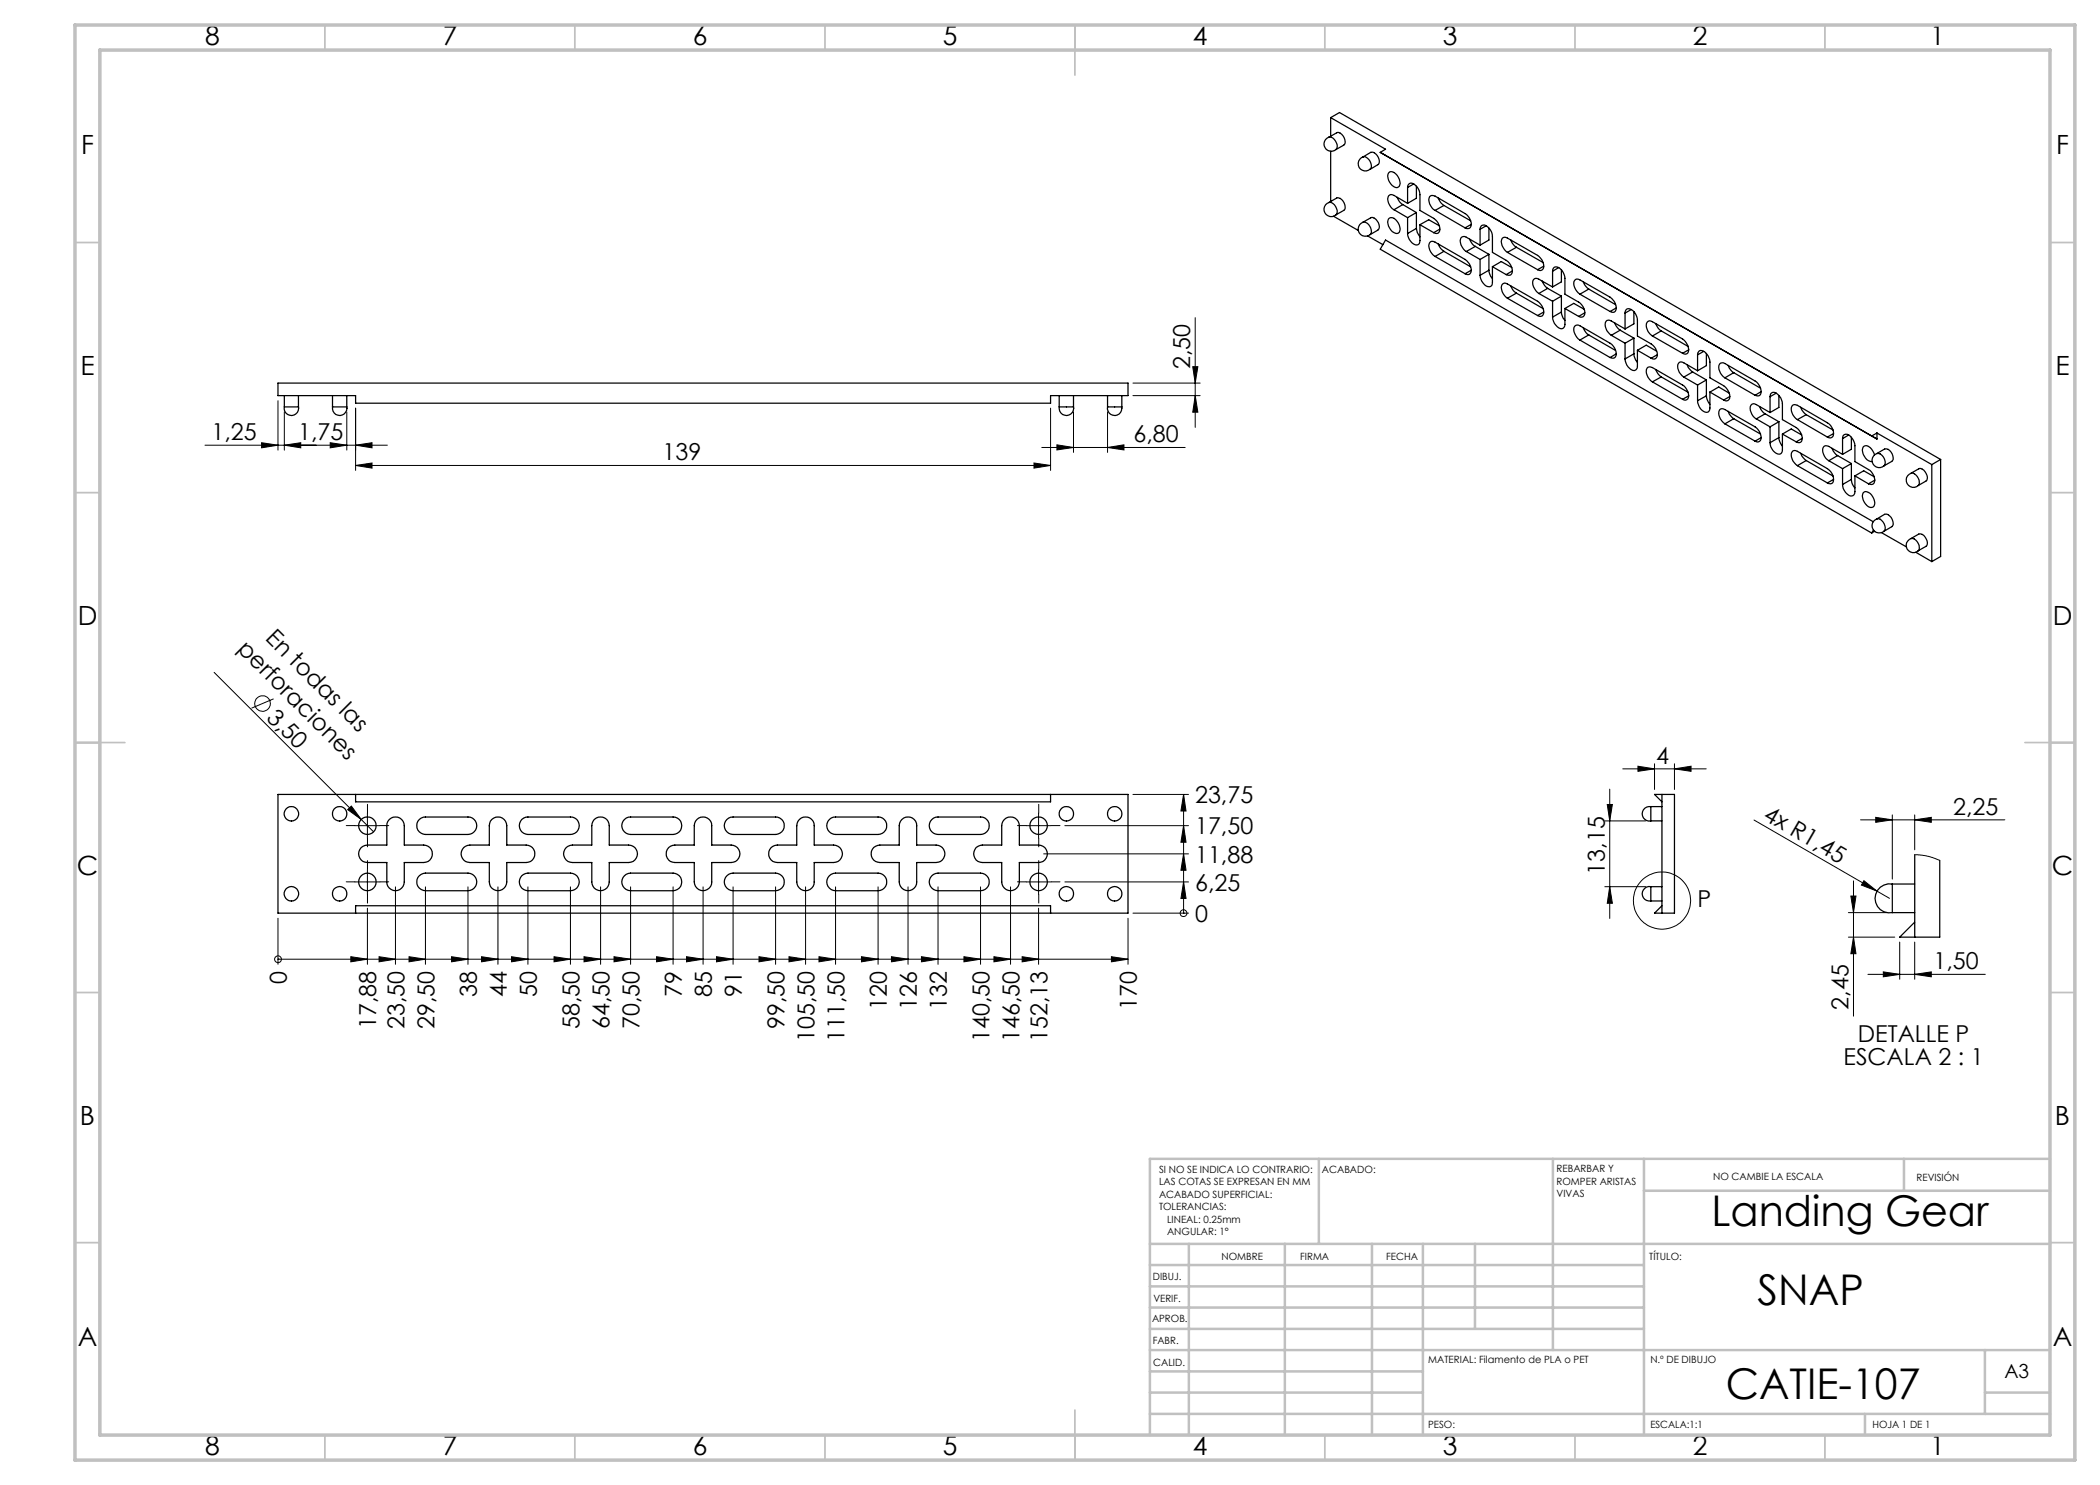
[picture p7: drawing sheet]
<svg xmlns="http://www.w3.org/2000/svg" width="420mm" height="297mm" viewBox="0 0 420 297" stroke-linecap="round" stroke-linejoin="round" font-family="sans-serif">
<g fill="none" stroke="#000" stroke-width=".2">
<path d="M226.6 76.6h13.4M226.6 79.1h13.4M238.5 73.3h1.1l-.6 3.3zM239 79.1l.6 3.3h-1.1zM239 63.5v22M41 89h36.5M52.3 88.5l3.3 .5-3.3 .6zM55.6 80.1v9.9M56.9 89l3.2-.5v1.1zM56.9 82.4v7.6M66 88.5l3.4 .5-3.4 .6zM69.4 82.4v7.6"/>
<path d="M71.1 93.1l3.3-.5v1zM71.1 93.1h139M71.1 89l3.3-.5v1.1zM71.1 81.6v12.5M206.8 92.6l3.3 .5-3.3 .5zM208.4 89.5h28.6M210.1 81.6v12.5M211.4 89l3.3 .5-3.3 .5zM214.7 82.4v8.1M221.5 89.5l3.3-.5v1zM221.5 82.4v8.1M42.8 134.5l29.4 29.4"/>
<path d="M54.7 139.8l-4.4 1.8M226.6 158.9h11.1M236.7 158.9v23.7M236.7 158.9l.5 3.3h-1zM321.9 157.8v25.9M324.6 153.8h16.6M327.6 153.2l3.3 .6-3.3 .5zM330.9 152.7v5.2M334.9 153.8l3.3-.6v1.1zM334.9 152.7v5.2M69.5 161.9l.8-.7 1.9 2.7zM71 176.4h5"/>
<path d="M71 165.1h5M72.2 163.9l2.5 2.5M73.5 162.6v5M73.5 173.9v5M79.1 177.4v15.5M85.1 177.4v15.5M93.6 177.4v15.5M99.6 177.4v15.5M105.6 177.4v15.5M114.1 177.4v15.5M120.1 177.4v15.5M126.1 177.4v15.5"/>
<path d="M134.6 177.4v15.5M140.6 177.4v15.5M146.6 177.4v15.5M155.1 177.4v15.5M161.1 177.4v15.5M167.1 177.4v15.5M175.6 177.4v15.5M181.6 177.4v15.5M187.6 177.4v15.5M196.1 177.4v15.5M202.1 177.4v15.5M205.2 176.4h5"/>
<path d="M205.2 165.1h5M207.7 162.6v5M207.7 173.9v5M208.7 170.8h29M213 176.4h24.7M213 165.1h24.7M236.7 176.4l.5 3.3h-1zM236.7 170.8l.5 3.3h-1zM236.7 165.1l.5 3.3h-1zM321 164.2h8.1M321 177.3h8.1M321.5 160.9h1l-.6 3.3z"/>
<path d="M321.9 177.3l.6 3.4h-1zM350.8 164l27.1 15.7M370.2 179.2h1l-.5 3.3zM370.7 176.2v27M372.1 164h28.9M372.8 176.1l2.6 2.1-3.1-1.2zM375.1 163.5l3.4 .5-3.4 .5zM378.5 163v12.8M382.9 171l2.3 .2 2.7 .9M382.9 164l3.4-.5v1zM382.9 163v7M55.6 191.8h.1"/>
<path d="M55.6 183.7v9.2M55.6 191.8h170M70.2 191.3l3.3 .5-3.3 .6zM73.5 181.6v11.3M75.8 191.3l3.3 .5-3.3 .6zM81.8 191.3l3.3 .5-3.3 .6zM90.3 191.3l3.3 .5-3.3 .6zM96.3 191.3l3.3 .5-3.3 .6zM102.3 191.3l3.3 .5-3.3 .6zM110.8 191.3l3.3 .5-3.3 .6zM116.8 191.3l3.3 .5-3.3 .6zM122.8 191.3l3.3 .5-3.3 .6z"/>
<path d="M131.3 191.3l3.3 .5-3.3 .6zM137.3 191.3l3.3 .5-3.3 .6zM143.3 191.3l3.3 .5-3.3 .6zM151.8 191.3l3.3 .5-3.3 .6zM157.8 191.3l3.3 .5-3.3 .6zM163.8 191.3l3.3 .5-3.3 .6zM172.3 191.3l3.3 .5-3.3 .6zM178.3 191.3l3.3 .5-3.3 .6zM184.3 191.3l3.3 .5-3.3 .6zM192.8 191.3l3.3 .5-3.3 .6zM198.8 191.3l3.3 .5-3.3 .6zM204.4 191.3l3.3 .5-3.3 .6z"/>
<path d="M207.7 181.6v11.3M222.3 191.3l3.3 .5-3.3 .6zM225.6 183.7v9.2M226.6 182.6h11.1M236.7 182.6h.1M369.7 182.5h7.7M369.7 187.4h9.3M370.7 187.4l.5 3.3h-1zM373.6 194.9h23.5M376.7 194.4l3.2 .5-3.2 .5zM379.9 188.4v7.5M382.9 194.9l3.4-.5v1z"/>
<path d="M382.9 188.4v7.5"/>
<circle cx="52.5" cy="140.7" r="1.57"/>
<circle cx="55.6" cy="191.9" r=".67"/>
<circle cx="236.7" cy="182.6" r=".68"/>
<circle cx="332.4" cy="180.1" r="5.7"/>
</g>
<g fill="none" stroke="#000" stroke-width=".2" stroke-dasharray="15.2 1.3 1.3 1.3">
<path d="M71 165.1h-1.8M71 176.4h-1.8M73.5 162.6v-1.7M73.5 167.6v1.8M73.5 173.9v-1.8M73.5 178.9v1.7M76 165.1h1.7M76 176.4h1.7M205.2 176.4h-1.7M205.2 165.1h-1.7M207.7 173.9v-1.8M207.7 178.9v1.7"/>
<path d="M207.7 162.6v-1.7M207.7 167.6v1.8M210.2 176.4h1.8M210.2 165.1h1.8"/>
</g>
<g fill="none" stroke="#c0c0c0" stroke-width=".35">
<path d="M65 5v5M115 5v5M165 5v5M215 5v10M265 5v5M315 5v5M365 5v5M15 48.5h5M410 48.5h5M15 98.5h5M410 98.5h5M15 148.5h10"/>
<path d="M405 148.5h10M15 198.5h5M410 198.5h5M15 248.5h5M410 248.5h5M65 287v5M115 287v5M165 287v5M215 282v10M265 287v5M315 287v5M365 287v5"/>
</g>
<g fill="none" stroke="#c0c0c0" stroke-width=".5">
<path d="M263.8 231.8v17M310.6 231.8v38.2M328.8 231.8v55.2M328.8 238.2h81.2M380.8 231.8v6.4M410 231.8h-180v55.2M230 248.8h180M230 257.3h98.8M230 253h98.8M237.8 248.8v38.2M257 248.8v38.2M274.4 248.8v38.2"/>
<path d="M284.6 248.8v38.2M295 248.8v17M230 265.8h98.8M230 261.5h98.8M230 278.5h54.6M230 274.3h54.6M230 270h180M397 278.5h13M397 270v12.8M230 282.8h180M373 282.8v4.2"/>
</g>
<path d="M15 5h400v287h-400zM20 10h390v277h-390z" fill="none" stroke="#c0c0c0" stroke-width=".7"/>
<g fill="#000">
<path d="M69.5 161.9l.8-.7 1.9 2.7zM372.8 176.1l2.6 2.1-3.1-1.2z"/>
<path d="M238.5 73.3h1.1l-.6 3.3zM239 79.1l.6 3.3h-1.1zM321.5 160.9h1l-.6 3.3zM321.9 177.3l.6 3.4h-1z"/>
<path d="M52.3 88.5l3.3 .5-3.3 .6zM56.9 89l3.2-.5v1.1zM211.4 89l3.3 .5-3.3 .5zM221.5 89.5l3.3-.5v1zM66 88.5l3.4 .5-3.4 .6zM71.1 89l3.3-.5v1.1zM375.1 163.5l3.4 .5-3.4 .5zM382.9 164l3.4-.5v1z"/>
<path d="M206.8 92.6l3.3 .5-3.3 .5zM71.1 93.1l3.3-.5v1z"/>
<path d="M334.9 153.8l3.3-.6v1.1zM327.6 153.2l3.3 .6-3.3 .5z"/>
<path d="M236.7 176.4l.5 3.3h-1zM236.7 170.8l.5 3.3h-1zM236.7 165.1l.5 3.3h-1zM236.7 158.9l.5 3.3h-1z"/>
<path d="M70.2 191.3l3.3 .5-3.3 .6zM75.8 191.3l3.3 .5-3.3 .6zM81.8 191.3l3.3 .5-3.3 .6zM90.3 191.3l3.3 .5-3.3 .6zM96.3 191.3l3.3 .5-3.3 .6zM102.3 191.3l3.3 .5-3.3 .6zM110.8 191.3l3.3 .5-3.3 .6zM116.8 191.3l3.3 .5-3.3 .6zM122.8 191.3l3.3 .5-3.3 .6zM131.3 191.3l3.3 .5-3.3 .6zM137.3 191.3l3.3 .5-3.3 .6zM143.3 191.3l3.3 .5-3.3 .6zM151.8 191.3l3.3 .5-3.3 .6zM157.8 191.3l3.3 .5-3.3 .6zM163.8 191.3l3.3 .5-3.3 .6zM172.3 191.3l3.3 .5-3.3 .6zM178.3 191.3l3.3 .5-3.3 .6zM184.3 191.3l3.3 .5-3.3 .6zM192.8 191.3l3.3 .5-3.3 .6zM198.8 191.3l3.3 .5-3.3 .6zM204.4 191.3l3.3 .5-3.3 .6zM222.3 191.3l3.3 .5-3.3 .6z"/>
<path d="M370.2 179.2h1l-.5 3.3zM370.7 187.4l.5 3.3h-1z"/>
<path d="M376.7 194.4l3.2 .5-3.2 .5zM382.9 194.9l3.4-.5v1z"/>
</g>
<g fill="none" stroke="#000" stroke-width=".25">
<path d="M265.1 27.9a1.12 1.12 0 0 1 1.1-.5 1.12 1.12 0 0 1 .9 .9 1.2 1.2 0 0 1 .1 1.6 1.2 1.2 0 0 1-1.6 .2 1.44 1.44 0 0 1-.5-2.2zM265.8 27.4l1.5-.8a1.63 1.63 0 0 1 1.7 1.7v.3l-.3 .4-1.5 .9M266.1 23.5l1.8-1 120.2 69.4M266.1 23.5l11 6.3-1.1 .7M266.1 23.5v3.7M266.1 30.3v10M272 31.9a1 1 0 0 1 1.7 0l.4 .7a1.15 1.15 0 0 1-.2 1.4 1.15 1.15 0 0 1-1.4 0 1.43 1.43 0 0 1-.5-2.1zM272.6 31.4l1.5-.9a1.73 1.73 0 0 1 1.6 2.3l-1.7 1.1M276 30.5l99.4 57.3M276 30.5l1.1 .6M277.7 34.6a1.08 1.08 0 0 1 1.7 .4l.5 .8a1.02 1.02 0 0 1 .1 1.1 1.02 1.02 0 0 1-.9 .6 2.41 2.41 0 0 1-1.4-2.9zM279.4 39.5l.1 .1a2.45 2.45 0 0 0 1.1 1.3"/>
<path d="M281.5 37.5a.82 .82 0 0 1 .6-.9 .82 .82 0 0 1 1 .4 2.58 2.58 0 0 1 .9 1.9v3.2l2.7 1.6a2.41 2.41 0 0 1 1.1 2.8 .74 .74 0 0 1-1.1 0M281.5 37.5v3.2M282.8 36.8l-1.3 .7M283.3 37.2v2.4l-1.8 1.1M287.7 39.6l.4 .9 .7 .6M265.1 41a1.12 1.12 0 0 1 1.1-.5 1.12 1.12 0 0 1 .9 .8 1.24 1.24 0 0 1 0 1.8 1.24 1.24 0 0 1-1.8-.2 1.46 1.46 0 0 1-.2-1.9zM265.8 40.5l1.5-.9a1.73 1.73 0 0 1 1.6 2.3l-1.7 1.1M266.7 43.2l5 2.9M272 44.9a1.12 1.12 0 0 1 1.1-.5 1.12 1.12 0 0 1 .9 .9 1.21 1.21 0 0 1 .1 1.6 1.21 1.21 0 0 1-1.6 .2 1.46 1.46 0 0 1-.5-2.2zM272.6 44.4l1.5-.8a1.65 1.65 0 0 1 1.7 2l-.2 .4-1.6 .9M273.5 47.2l3.1 1.7M277.7 43.8a1.07 1.07 0 0 1 1.7 .4l.5 .8a1.11 1.11 0 0 1-.5 1.7 2.31 2.31 0 0 1-1.7-2.9z"/>
<path d="M278.8 41.9l2.7 1.6M280.6 40.9l-1.8 1M280.6 40.9l2.7 1.6M281.5 40.7l-2.7-1.6a.84 .84 0 0 0-1.1 0 .84 .84 0 0 0-.1 1.1l.1 .4a2.45 2.45 0 0 0 1.1 1.3M281.5 43.5v3.2M283.3 45.7l.2 .8 .5 .9M283.3 42.5v3.2M283.3 42.5l-1.8 1M283.3 45.7l-1.8 1M284 44.9v3.2a.74 .74 0 0 1-.4 .8 .74 .74 0 0 1-.8-.1l-.9-.9-.4-1.2M284 44.9l2.7 1.6M284 44.9l1.7-.9 2.2 1.2"/>
<path d="M287 42.1a2.31 2.31 0 0 1-1.1-2.8 .84 .84 0 0 1 1.1-.1l6 3.5a2.38 2.38 0 0 1 1.1 2.8 .8 .8 0 0 1-1.1 .1M287 51.3a2.34 2.34 0 0 1-1.1-2.8 .75 .75 0 0 1 1.1-.1l6 3.5a2.38 2.38 0 0 1 1.1 2.7 .72 .72 0 0 1-1.1 .1M287 42.1l6 3.5M287 51.3l6 3.4M287.7 48.8l.4 .9 .7 .6M288 45.8l-1.3 .7M288.8 41.1l-1.8 1M288.8 41.1l5.3 3.1M288.8 50.3l-1.8 1M288.8 50.3l5.3 3.1M293.3 50.3l2.7 1.6M293.9 47.8l.5 1 .7 .5"/>
<path d="M294.3 44.9l-1.3 .7M294.3 54l-1.3 .7M295.1 49.3l-1.8 1M295.1 49.3l2.7 1.6M296 45.9a.82 .82 0 0 1 .6-.9 .82 .82 0 0 1 1 .4 2.58 2.58 0 0 1 .9 1.9v3.2l2.7 1.6a2.34 2.34 0 0 1 1.1 2.7 .8 .8 0 0 1-1.1 .1M296 49l-2.7-1.6a.82 .82 0 0 0-1.1 .1 .82 .82 0 0 0-.1 1.1l.6 1.2 .6 .5M296 45.9v3.1M296 51.9v3.2M297.3 45.2l-1.3 .7M297.8 54l.3 1.3 .4 .4M297.8 45.6v2.4l-1.8 1M297.8 50.9v3.1"/>
<path d="M297.8 50.9l-1.8 1M297.8 54l-1.8 1.1M298.5 53.3v3.2a.82 .82 0 0 1-.6 .9 .82 .82 0 0 1-1-.4l-.5-.7-.4-1.2M298.5 53.3l2.7 1.6M298.5 53.3l1.7-1 2.2 1.2M301.5 50.5a2.41 2.41 0 0 1-1.1-2.8 .75 .75 0 0 1 1.1-.1l6 3.5a2.38 2.38 0 0 1 1.1 2.7 .72 .72 0 0 1-1.1 .1M301.5 59.7a2.38 2.38 0 0 1-1.1-2.8 .72 .72 0 0 1 1.1-.1l6 3.5a2.41 2.41 0 0 1 1.1 2.7 .75 .75 0 0 1-1.1 .1M301.5 50.5l6 3.4M301.5 59.7l6 3.4M302.2 48l.4 .9 .7 .6M302.2 57.2v.1a2.45 2.45 0 0 0 1.1 1.3M302.5 54.2l-1.3 .7"/>
<path d="M303.3 58.6l5.3 3.1M303.3 49.5l-1.8 1M303.3 49.5l5.3 3M303.3 58.6l-1.8 1.1M307.8 58.7l2.7 1.6M308.4 56.2l.5 .9 .6 .6M308.8 53.2l-1.3 .7M309.5 57.7l-1.7 1M309.5 57.7l2.8 1.5M310.5 54.3a.82 .82 0 0 1 .6-1 .82 .82 0 0 1 1 .5l.5 .7 .3 .8 .1 3.5 2.7 1.6a2.34 2.34 0 0 1 1.1 2.8 .8 .8 0 0 1-1.1 .1M310.5 57.4l-2.7-1.6a.82 .82 0 0 0-1.1 .1 .82 .82 0 0 0-.1 1l.6 1.2 .6 .6M310.5 54.3v3.1"/>
<path d="M311.7 53.5l-1.2 .8M312.3 54v2.4l-1.8 1M312.3 59.2v3.2M312.3 59.2l-1.8 1.1M316 58.8a2.38 2.38 0 0 1-1.1-2.7 .72 .72 0 0 1 1.1-.1l6 3.4a2.41 2.41 0 0 1 1.1 2.8 .75 .75 0 0 1-1.1 .1M316 58.8l6 3.5M316.7 56.3l.4 1 .6 .5M317.7 57.8l-1.7 1M317.7 57.8l5.4 3.1M55.6 76.6h170v2.5h-15.5v1.5h-139v-1.5h-15.5zM56.9 79.1v2.3M59.7 79.1v2.3"/>
<path d="M66.5 79.1v2.3M69.4 79.1v2.3M211.8 79.1v2.3M214.7 79.1v2.3M221.5 79.1v2.3M224.4 79.1v2.3M308.8 62.4l-1.3 .7M310.5 60.3v3.1M312.3 62.4l.2 .8 .5 .9M312.3 62.4l-1.8 1M313 61.7v3.2a.82 .82 0 0 1-.6 .9 .82 .82 0 0 1-1-.5 2.58 2.58 0 0 1-.9-1.9M313 61.7l2.7 1.6"/>
<path d="M313 61.7l1.7-1 2.2 1.2M316 68a2.38 2.38 0 0 1-1.1-2.7 .8 .8 0 0 1 1.1-.1l6 3.4a2.34 2.34 0 0 1 1.1 2.8 .8 .8 0 0 1-1.1 .1M316 68l6 3.5M316.7 65.5l.4 1 .6 .5M317 62.5l-1.3 .8M317.7 67l5.4 3.1M317.7 67l-1.7 1M322.3 67.1l2.7 1.5M322.9 64.6l.5 .9 .6 .5M323.3 61.6l-1.3 .7M323.3 70.8l-1.3 .7M324 66l2.8 1.6"/>
<path d="M324 66l-1.7 1.1M325 65.8l-2.7-1.6a.74 .74 0 0 0-.9-.1 .74 .74 0 0 0-.4 .8l.1 .4a2.69 2.69 0 0 0 1.2 1.8M325 62.6a.74 .74 0 0 1 .4-.8 .74 .74 0 0 1 .8 .1 2.65 2.65 0 0 1 1.3 2.1v3.2l2.7 1.6a2.38 2.38 0 0 1 1.1 2.7 .72 .72 0 0 1-1.1 .1M325 62.6v3.2M325 68.6v3.2M326.2 61.9l-1.2 .7M326.8 70.8l.2 .8 .5 .9M326.8 62.3v2.5l-1.8 1M326.8 67.6v3.2M326.8 67.6l-1.8 1M326.8 70.8l-1.8 1M327.5 70.1v3.1a.82 .82 0 0 1-.6 .9 .82 .82 0 0 1-1-.4 2.58 2.58 0 0 1-.9-1.9"/>
<path d="M327.5 70.1l2.7 1.5M327.5 70.1l1.7-1.1 2.1 1.2M330.5 67.2a2.38 2.38 0 0 1-1.1-2.8 .72 .72 0 0 1 1.1-.1l6 3.5a2.41 2.41 0 0 1 1.1 2.8 .75 .75 0 0 1-1.1 .1M330.5 76.4a2.34 2.34 0 0 1-1.1-2.8 .8 .8 0 0 1 1.1-.1l6 3.5a2.38 2.38 0 0 1 1.1 2.8 .72 .72 0 0 1-1.1 .1M330.5 67.2l6 3.5M330.5 76.4l6 3.5M331.2 64.7l.4 .9 .6 .6M331.2 73.9l.4 .9 .6 .6M331.5 70.9l-1.3 .7M332.2 66.2l5.4 3.1M332.2 66.2l-1.7 1M332.2 75.4l-1.7 1"/>
<path d="M332.2 75.4l5.4 3.1M336.8 75.4l2.7 1.6M337.4 73l.2 .5 .9 .9M337.7 70l-1.2 .7M337.7 79.2l-1.2 .7M338.5 74.4l2.8 1.6M338.5 74.4l-1.7 1M339.5 71a.74 .74 0 0 1 .4-.8 .74 .74 0 0 1 .8 .1l.9 .9 .3 .8 .1 3.6 2.7 1.5a2.38 2.38 0 0 1 1.1 2.8 .72 .72 0 0 1-1.1 .1M339.5 74.2l-2.7-1.6a.74 .74 0 0 0-.9-.1 .74 .74 0 0 0-.4 .8l.1 .4a2.69 2.69 0 0 0 1.2 1.7M339.5 71v3.2M339.5 77v3.1M340.7 70.3l-1.2 .7"/>
<path d="M341.3 79.2l.2 .8 .5 .9M341.3 70.7v2.4l-1.8 1.1M341.3 76v3.2M341.3 76l-1.8 1M341.3 79.2l-1.8 .9M342 78.4v3.2a.74 .74 0 0 1-.4 .8 .74 .74 0 0 1-.9-.1 2.65 2.65 0 0 1-1.2-2.2M342 78.4l2.7 1.6M342 78.4l1.7-1 2.1 1.2M345 75.6a2.38 2.38 0 0 1-1.1-2.8 .8 .8 0 0 1 1.1-.1l6 3.5a2.34 2.34 0 0 1 1.1 2.7 .8 .8 0 0 1-1.1 .2M345 75.6l6 3.5M345.7 73.1l.4 .9 .6 .5M346 79.3l-1.3 .7"/>
<path d="M346.7 74.5l-1.7 1.1M346.7 74.5l5.4 3.1M352.2 78.3l-1.2 .8M354 79.3a.82 .82 0 0 1 .6-.8 .82 .82 0 0 1 1 .4 2.58 2.58 0 0 1 .9 1.9v3.1l2.7 1.6a2.41 2.41 0 0 1 1.1 2.8 .75 .75 0 0 1-1.1 .1M354 79.3v3.2M355.2 78.6l-1.2 .7M355.8 79.1v2.4l-1.8 1M56.9 81.4a1.44 1.44 0 0 0 1.4 1.7 1.44 1.44 0 0 0 1.4-1.7M56.9 81.4h2.8M66.5 81.4a1.45 1.45 0 0 0 1.4 1.7 1.45 1.45 0 0 0 1.5-1.7M66.5 81.4h2.9M211.8 81.4a1.46 1.46 0 0 0 1.5 1.7 1.46 1.46 0 0 0 1.4-1.7"/>
<path d="M211.8 81.4h2.9M221.5 81.4a1.45 1.45 0 0 0 1.4 1.7 1.45 1.45 0 0 0 1.5-1.7M221.5 81.4h2.9M345 84.8a2.41 2.41 0 0 1-1.1-2.8 .75 .75 0 0 1 1.1-.1l6 3.5a2.38 2.38 0 0 1 1.1 2.7 .72 .72 0 0 1-1.1 .1M345 84.8l6 3.4M345.7 82.3l.2 .5 .8 .9M346.7 83.7l-1.7 1.1M346.7 83.7l5.4 3.1M351.3 83.8l2.7 1.6M351.9 81.3l.5 .9 .6 .6M352.2 87.5l-1.2 .7M353 82.8l2.8 1.5"/>
<path d="M353 82.8l-1.7 1M354 82.5l-2.7-1.6a.84 .84 0 0 0-1.1 .1 .84 .84 0 0 0-.1 1.1l.1 .3a2.22 2.22 0 0 0 1.1 1.4M354 85.4v3.1M355.8 87.5l.2 .8 .5 .9M355.8 84.3v3.2M355.8 84.3l-1.8 1.1M355.8 87.5l-1.8 1M356.5 86.8v3.2a.74 .74 0 0 1-.4 .8 .74 .74 0 0 1-.9-.1l-.6-.6a2.4 2.4 0 0 1-.6-1.6M356.5 86.8l2.7 1.6M356.5 86.8l1.7-1 2.1 1.2M359.5 83.9a2.34 2.34 0 0 1-1.1-2.7 .8 .8 0 0 1 1.1-.1l6 3.5a2.34 2.34 0 0 1 1.1 2.7 .75 .75 0 0 1-1.1 .1M359.5 93.1a2.38 2.38 0 0 1-1.1-2.7 .72 .72 0 0 1 1.1-.1l6 3.4a2.37 2.37 0 0 1 1.1 2.8 .79 .79 0 0 1-1.1 .1"/>
<path d="M359.5 93.1l6 3.5M359.5 83.9l6 3.5M360.1 81.5l.5 .9 .6 .5M360.1 90.7l.3 .5 .8 .9M360.5 87.7l-1.3 .7M361.2 82.9l-1.7 1M361.2 82.9l5.4 3.1M361.2 92.1l-1.7 1M361.2 92.1l5.4 3.1M365.8 92.1l2.7 1.6M366.4 89.7l.5 .9 .6 .5M366.7 86.7l-1.2 .7"/>
<path d="M366.7 95.9l-1.2 .7M367.5 91.1l2.8 1.6M367.5 91.1l-1.7 1M368.5 87.7a.82 .82 0 0 1 .6-.9 .82 .82 0 0 1 1 .4l.5 .7 .3 .9 .1 3.5 2.7 1.6a2.31 2.31 0 0 1 1.1 2.8 .84 .84 0 0 1-1.1 .1M368.5 90.9l-2.7-1.6a.84 .84 0 0 0-1.1 0 .84 .84 0 0 0-.1 1.1l.1 .4a2.28 2.28 0 0 0 1.1 1.3M368.5 87.7v3.2M368.5 93.7v3.2M369.7 87l-1.2 .7M370.3 95.9a2.37 2.37 0 0 0 .7 1.7M370.3 87.5v2.3l-1.8 1.1M370.3 92.7v3.2M370.3 92.7l-1.8 1"/>
<path d="M370.3 95.9l-1.8 1M371 95.2v3.1a.83 .83 0 0 1-.6 .9 .83 .83 0 0 1-1-.4l-.3-.3a2.4 2.4 0 0 1-.6-1.6M371 95.2l2.7 1.6M371 95.2l1.7-1 2.1 1.2M372.6 98.6a1.13 1.13 0 0 1 1.7 .4l.5 .8a1.02 1.02 0 0 1 .1 1.1 1.02 1.02 0 0 1-.8 .6 2.42 2.42 0 0 1-1.5-2.9zM374.7 91.2a1.17 1.17 0 0 1 1.2-.5 1.17 1.17 0 0 1 .9 1 1.22 1.22 0 0 1-.2 1.7 1.22 1.22 0 0 1-1.7-.3 1.43 1.43 0 0 1-.2-1.9zM374.9 91l-.3-.8a1.33 1.33 0 0 0-2-.8 2.28 2.28 0 0 0 1.8 2.9M375 96l-1.3 .8M375.4 90.7l1.5-.9a1.7 1.7 0 0 1 1.6 2.3l-1.7 1.1M375.4 86.6l11 6.3M375.4 86.6l-1.1 .6 1.1 .6M375.4 86.6v1.2"/>
<path d="M381.6 95.1l.3-.3a.99 .99 0 0 1 1.5 .5 1.33 1.33 0 0 1-.1 2 1.45 1.45 0 0 1-1.7-.4 1.45 1.45 0 0 1 0-1.8zM382.2 94.6l1.6-.8a1.65 1.65 0 0 1 1.6 2l-.2 .4-1.6 .9M386.4 92.9v19.4M388.1 91.9l-1.7 1M388.1 91.9v19.4l-1.7 1M374.6 104.3l-97.5-56.3-1.1 1.8 98.3 56.8M374.7 106l-.4 .6M374.7 104.2a1.07 1.07 0 0 1 1-.5 1.07 1.07 0 0 1 .9 .7l.2 .4a1.19 1.19 0 0 1 0 1.5 1.19 1.19 0 0 1-1.6 .2 1.46 1.46 0 0 1-.5-2.3zM374.9 106.3l-.6 .3M375.4 103.8l1.5-.9a1.7 1.7 0 0 1 1.6 2.3l-1.7 1.1M376.3 106.5l4.9 2.9M381.9 107.9l.4-.2a1.75 1.75 0 0 1 1.4 2.4 1.45 1.45 0 0 1-2.1-.1 1.45 1.45 0 0 1 .3-2.1z"/>
<path d="M382.2 107.7l1.6-.9a1.73 1.73 0 0 1 1.5 2.3l-1.7 1.1M383.2 110.5l3.2 1.8M55.6 158.9h170v23.7h-170zM71.1 158.9v1.5h139v-1.5M332.4 158.9v23.7M77.9 163.9a1.75 1.75 0 0 1 1.9-.4 1.75 1.75 0 0 1 1.1 1.6v3.9h3.8a1.75 1.75 0 0 1 1.8 1.8 1.75 1.75 0 0 1-1.8 1.7h-3.8v3.9a1.75 1.75 0 0 1-1.8 1.7 1.75 1.75 0 0 1-1.7-1.7v-3.9h-3.9a1.75 1.75 0 0 1-1.8-1.7 1.75 1.75 0 0 1 1.8-1.8h3.9v-4.3zM83.9 163.9l.8-.5h.4h8.5a1.75 1.75 0 0 1 1.8 1.7 1.75 1.75 0 0 1-1.8 1.8h-8.5a1.76 1.76 0 0 1-1.6-1.1 1.76 1.76 0 0 1 .4-1.9zM83.9 175.2l.3-.3 .9-.3h8.5a1.76 1.76 0 0 1 1.8 1.8 1.76 1.76 0 0 1-1.8 1.7h-8.5a1.76 1.76 0 0 1-1.6-1 1.76 1.76 0 0 1 .4-1.9zM98.4 163.9a1.75 1.75 0 0 1 1.9-.4 1.75 1.75 0 0 1 1.1 1.6v3.9h3.8a1.75 1.75 0 0 1 1.8 1.8 1.75 1.75 0 0 1-1.8 1.7h-3.8v3.9a1.75 1.75 0 0 1-1.8 1.7 1.75 1.75 0 0 1-1.7-1.7v-3.9h-3.9a1.75 1.75 0 0 1-1.8-1.7 1.75 1.75 0 0 1 1.8-1.8h3.9v-3.9l.2-.9zM104.4 163.9l.8-.5h.4h8.5a1.75 1.75 0 0 1 1.8 1.7 1.75 1.75 0 0 1-1.8 1.8h-8.5a1.78 1.78 0 0 1-1.6-1.1 1.78 1.78 0 0 1 .4-1.9zM104.4 175.2l.3-.3 .9-.3h8.5a1.76 1.76 0 0 1 1.8 1.8 1.76 1.76 0 0 1-1.8 1.7h-8.5a1.78 1.78 0 0 1-1.6-1 1.78 1.78 0 0 1 .4-1.9zM118.9 163.9a1.75 1.75 0 0 1 1.9-.4 1.75 1.75 0 0 1 1 1.6v3.9h3.9a1.75 1.75 0 0 1 1.8 1.8 1.75 1.75 0 0 1-1.8 1.7h-3.9v3.9a1.75 1.75 0 0 1-1.7 1.7 1.75 1.75 0 0 1-1.7-1.7v-3.9h-3.9a1.75 1.75 0 0 1-1.8-1.7 1.75 1.75 0 0 1 1.8-1.8h3.9v-3.9v-.4z"/>
<path d="M124.9 175.2l.3-.3 .9-.3h8.5a1.76 1.76 0 0 1 1.7 1.8 1.76 1.76 0 0 1-1.7 1.7h-8.5a1.76 1.76 0 0 1-1.6-1 1.76 1.76 0 0 1 .4-1.9zM124.9 163.9l.8-.5h.4h8.5a1.75 1.75 0 0 1 1.7 1.7 1.75 1.75 0 0 1-1.7 1.8h-8.5a1.76 1.76 0 0 1-1.6-1.1 1.76 1.76 0 0 1 .4-1.9zM133.7 169.5l.8-.4 .5-.1h3.9v-3.9a1.75 1.75 0 0 1 1.7-1.7 1.75 1.75 0 0 1 1.7 1.7v3.9h3.9a1.75 1.75 0 0 1 1.8 1.8 1.75 1.75 0 0 1-1.8 1.7h-3.9v3.9a1.75 1.75 0 0 1-1.7 1.7 1.75 1.75 0 0 1-1.7-1.7v-3.9h-3.9a1.76 1.76 0 0 1-1.6-1.1 1.76 1.76 0 0 1 .3-1.9zM145.4 163.9l.8-.5h.4h8.5a1.75 1.75 0 0 1 1.7 1.7 1.75 1.75 0 0 1-1.7 1.8h-8.5a1.76 1.76 0 0 1-1.6-1.1 1.76 1.76 0 0 1 .4-1.9zM145.4 175.2l.3-.3 .9-.3h8.5a1.76 1.76 0 0 1 1.7 1.8 1.76 1.76 0 0 1-1.7 1.7h-8.5a1.76 1.76 0 0 1-1.6-1 1.76 1.76 0 0 1 .4-1.9zM154.2 169.5l.8-.4 .5-.1h3.8v-3.9a1.75 1.75 0 0 1 1.8-1.7 1.75 1.75 0 0 1 1.7 1.7v3.9h3.9a1.75 1.75 0 0 1 1.8 1.8 1.75 1.75 0 0 1-1.8 1.7h-3.9v3.9a1.75 1.75 0 0 1-1.7 1.7 1.75 1.75 0 0 1-1.8-1.7v-3.9h-3.8a1.76 1.76 0 0 1-1.6-1.1 1.76 1.76 0 0 1 .3-1.9zM165.9 163.9l.8-.5h.4h8.5a1.75 1.75 0 0 1 1.7 1.7 1.75 1.75 0 0 1-1.7 1.8h-8.5a1.76 1.76 0 0 1-1.6-1.1 1.76 1.76 0 0 1 .4-1.9zM165.9 175.2l.3-.3 .9-.3h8.5a1.76 1.76 0 0 1 1.7 1.8 1.76 1.76 0 0 1-1.7 1.7h-8.5a1.76 1.76 0 0 1-1.6-1 1.76 1.76 0 0 1 .4-1.9zM174.7 169.5l1.3-.5h3.8v-3.9a1.75 1.75 0 0 1 1.8-1.7 1.75 1.75 0 0 1 1.7 1.7v3.9h3.9a1.75 1.75 0 0 1 1.8 1.8 1.75 1.75 0 0 1-1.8 1.7h-3.9v3.9a1.75 1.75 0 0 1-1.7 1.7 1.75 1.75 0 0 1-1.8-1.7v-3.9h-3.8a1.76 1.76 0 0 1-1.7-1.1 1.76 1.76 0 0 1 .4-1.9zM186.4 163.9l.7-.5h.5h8.5a1.75 1.75 0 0 1 1.7 1.7 1.75 1.75 0 0 1-1.7 1.8h-8.5a1.76 1.76 0 0 1-1.6-1.1 1.76 1.76 0 0 1 .4-1.9zM186.4 175.2l.3-.3 .9-.3h8.5a1.76 1.76 0 0 1 1.7 1.8 1.76 1.76 0 0 1-1.7 1.7h-8.5a1.76 1.76 0 0 1-1.6-1 1.76 1.76 0 0 1 .4-1.9zM195.2 169.5l1.3-.5h3.8v-3.9a1.76 1.76 0 0 1 1.8-1.7 1.76 1.76 0 0 1 1.8 1.7v3.9h3.8a1.75 1.75 0 0 1 1.8 1.8 1.75 1.75 0 0 1-1.8 1.7h-3.8v3.9a1.76 1.76 0 0 1-1.8 1.7 1.76 1.76 0 0 1-1.8-1.7v-3.9h-3.8a1.78 1.78 0 0 1-1.6-1.1 1.78 1.78 0 0 1 .3-1.9z"/>
<path d="M330.2 161.3a1.45 1.45 0 0 0-1.8 1.5 1.45 1.45 0 0 0 1.8 1.4M330.2 177.3a1.45 1.45 0 0 0-1.8 1.5 1.45 1.45 0 0 0 1.8 1.4M330.2 161.3v2.9M330.2 177.3v2.9M330.2 177.3h2.2M330.2 161.3h2.2M330.2 164.2h2.2M332.4 160.4l-1.5-1.5h4v23.7h-4l1.5-1.5M378.5 176.8a2.91 2.91 0 0 0-3.5 2.9 2.91 2.91 0 0 0 3.5 2.8M378.5 176.8v5.7M378.5 176.8h4.4M382.9 171v16.4"/>
<path d="M387.9 172.1v15.3h-8l3-3M71.1 182.6v-1.5h139v1.5M330.2 180.2h2.2M378.5 182.5h4.4"/>
<circle cx="58.3" cy="178.8" r="1.44"/>
<circle cx="58.3" cy="162.8" r="1.44"/>
<circle cx="67.9" cy="178.7" r="1.45"/>
<circle cx="67.9" cy="162.8" r="1.45"/>
<circle cx="73.5" cy="165.1" r="1.75"/>
<circle cx="73.5" cy="176.4" r="1.76"/>
<circle cx="207.7" cy="176.4" r="1.76"/>
<circle cx="207.7" cy="165.1" r="1.75"/>
<circle cx="213.3" cy="178.8" r="1.44"/>
<circle cx="213.3" cy="162.8" r="1.44"/>
<circle cx="222.9" cy="178.7" r="1.45"/>
<circle cx="222.9" cy="162.8" r="1.45"/>
</g>
<g font-size="8.5">
<text x="342.3" y="245.2">Landing Gear</text>
<text x="351.5" y="261.1">SNAP</text>
<text x="345.1" y="279.7">CATIE-107</text>
</g>
<g font-size="5.3">
<text x="41" y="9">8</text>
<text x="88.5" y="9">7</text>
<text x="138.5" y="9">6</text>
<text x="188.5" y="9">5</text>
<text x="238.5" y="9">4</text>
<text x="288.5" y="9">3</text>
<text x="338.5" y="9">2</text>
<text x="386" y="9">1</text>
<text x="16.2" y="30.8">F</text>
<text x="411.2" y="30.8">F</text>
<text x="16.1" y="75">E</text>
<text x="411.1" y="75">E</text>
<text x="15.5" y="125">D</text>
<text x="410.5" y="125">D</text>
<text x="15.4" y="175">C</text>
<text x="410.4" y="175">C</text>
<text x="16" y="225">B</text>
<text x="411" y="225">B</text>
<text x="15.5" y="269.3">A</text>
<text x="410.5" y="269.3">A</text>
<text x="41" y="291">8</text>
<text x="88.5" y="291">7</text>
<text x="138.5" y="291">6</text>
<text x="188.5" y="291">5</text>
<text x="238.5" y="291">4</text>
<text x="288.5" y="291">3</text>
<text x="338.5" y="291">2</text>
<text x="386" y="291">1</text>
</g>
<g font-size="4.7">
<text x="238.1" y="73.9" transform="rotate(-90 238.1 73.9)">2,50</text>
<text x="42.3" y="88">1,25</text>
<text x="59.6" y="88">1,75</text>
<text x="226.7" y="88.5">6,80</text>
<text x="132.5" y="92.1">139</text>
<text x="47.3" y="130" transform="rotate(45 47.3 130)">perforaciones</text>
<text x="52.9" y="127.7" transform="rotate(45 52.9 127.7)">En todas las</text>
<text x="53.1" y="143.7" transform="rotate(45 53.1 143.7)">3,50</text>
<text x="331.2" y="152.7">4</text>
<text x="239" y="160.6">23,75</text>
<text x="239" y="166.9">17,50</text>
<text x="352.4" y="163.8" transform="rotate(30 352.4 163.8)">4x R1,45</text>
<text x="390.6" y="162.9">2,25</text>
<text x="239" y="172.5">11,88</text>
<text x="239" y="178.1">6,25</text>
<text x="321" y="174.9" transform="rotate(-90 321 174.9)">13,15</text>
<text x="239" y="184.4">0</text>
<text x="339.5" y="181.5">P</text>
<text x="57.4" y="196.7" transform="rotate(-90 57.4 196.7)">0</text>
<text x="386.7" y="193.8">1,50</text>
<text x="95.4" y="199.3" transform="rotate(-90 95.4 199.3)">38</text>
<text x="101.4" y="199.3" transform="rotate(-90 101.4 199.3)">44</text>
<text x="107.4" y="199.3" transform="rotate(-90 107.4 199.3)">50</text>
<text x="136.4" y="199.3" transform="rotate(-90 136.4 199.3)">79</text>
<text x="142.4" y="199.3" transform="rotate(-90 142.4 199.3)">85</text>
<text x="148.4" y="199.3" transform="rotate(-90 148.4 199.3)">91</text>
<text x="177.4" y="201.9" transform="rotate(-90 177.4 201.9)">120</text>
<text x="183.4" y="201.9" transform="rotate(-90 183.4 201.9)">126</text>
<text x="189.4" y="201.9" transform="rotate(-90 189.4 201.9)">132</text>
<text x="227.4" y="201.9" transform="rotate(-90 227.4 201.9)">170</text>
<text x="369.7" y="201.9" transform="rotate(-90 369.7 201.9)">2,45</text>
<text x="75.3" y="205.8" transform="rotate(-90 75.3 205.8)">17,88</text>
<text x="80.9" y="205.8" transform="rotate(-90 80.9 205.8)">23,50</text>
<text x="86.9" y="205.8" transform="rotate(-90 86.9 205.8)">29,50</text>
<text x="115.9" y="205.8" transform="rotate(-90 115.9 205.8)">58,50</text>
<text x="121.9" y="205.8" transform="rotate(-90 121.9 205.8)">64,50</text>
<text x="127.9" y="205.8" transform="rotate(-90 127.9 205.8)">70,50</text>
<text x="156.9" y="205.8" transform="rotate(-90 156.9 205.8)">99,50</text>
<text x="162.9" y="208.4" transform="rotate(-90 162.9 208.4)">105,50</text>
<text x="168.9" y="208.4" transform="rotate(-90 168.9 208.4)">111,50</text>
<text x="197.9" y="208.4" transform="rotate(-90 197.9 208.4)">140,50</text>
<text x="203.9" y="208.4" transform="rotate(-90 203.9 208.4)">146,50</text>
<text x="209.5" y="208.4" transform="rotate(-90 209.5 208.4)">152,13</text>
<text x="371.6" y="208.5">DETALLE P</text>
<text x="368.7" y="213">ESCALA 2 : 1</text>
</g>
<text font-size="3.9" x="400.9" y="275.5">A3</text>
<g font-size="2">
<text x="231.8" y="234.6">SI NO SE INDICA LO CONTRARIO:</text>
<text x="231.8" y="237.1">LAS COTAS SE EXPRESAN EN MM</text>
<text x="231.8" y="239.6">ACABADO SUPERFICIAL:</text>
<text x="264.4" y="234.6">ACABADO:</text>
<text x="311.3" y="234.5">REBARBAR Y</text>
<text x="311.3" y="237">ROMPER ARISTAS</text>
<text x="311.3" y="239.5">VIVAS</text>
<text x="342.6" y="236">NO CAMBIE LA ESCALA</text>
<text x="383.3" y="236.2">REVISIÓN</text>
<text x="231.8" y="242.1">TOLERANCIAS:</text>
<text x="233.4" y="244.6">LINEAL: 0.25mm</text>
<text x="233.4" y="247.1">ANGULAR: 1°</text>
<text x="244.3" y="252">NOMBRE</text>
<text x="260" y="251.9">FIRMA</text>
<text x="277.2" y="251.9">FECHA</text>
<text x="329.9" y="251.9">TÍTULO:</text>
<text x="230.6" y="256.1">DIBUJ.</text>
<text x="230.7" y="260.3">VERIF.</text>
<text x="230.4" y="264.4">APROB.</text>
<text x="230.5" y="268.8">FABR.</text>
<text x="230.7" y="273.1">CALID.</text>
<text x="285.6" y="272.5">MATERIAL: Filamento de PLA o PET</text>
<text x="330.1" y="272.5">N.º DE DIBUJO</text>
<text x="285.6" y="285.5">PESO:</text>
<text x="330.1" y="285.6">ESCALA:1:1</text>
<text x="374.5" y="285.6">HOJA 1 DE 1</text>
</g>
</svg>
